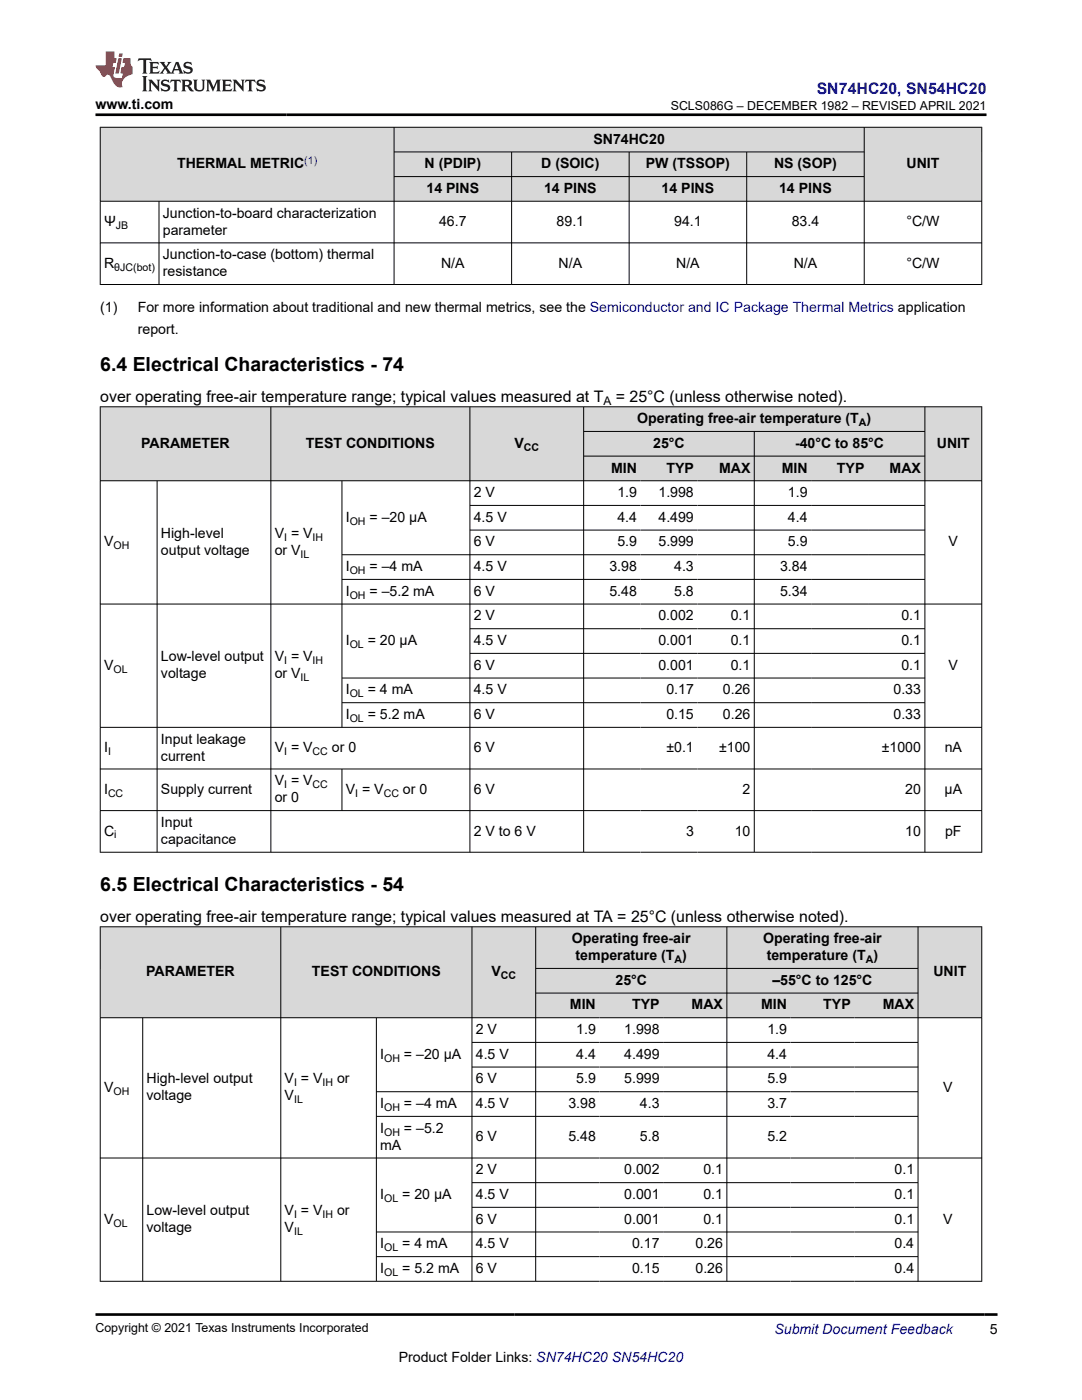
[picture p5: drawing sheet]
<svg xmlns="http://www.w3.org/2000/svg" width="216mm" height="279mm" viewBox="0 0 216 279" stroke-linecap="round" stroke-linejoin="round" font-family="sans-serif">
<g fill="#d8d8d8">
<path d="M20 25.4h175.9v4.9h-175.9z" fill-rule="evenodd"/>
<path d="M20.1 25.5h58.5v14.6h-58.5z" fill-rule="evenodd"/>
<path d="M78.7 25.5h93.7v4.8h-93.7z" fill-rule="evenodd"/>
<path d="M172.5 25.5h23.3v14.6h-23.3z" fill-rule="evenodd"/>
<path d="M78.7 30.4h23.3v4.8h-23.3z" fill-rule="evenodd"/>
<path d="M102.1 30.4h23.4v4.8h-23.4z" fill-rule="evenodd"/>
<path d="M125.6 30.4h23.3v4.8h-23.3z" fill-rule="evenodd"/>
<path d="M149.1 30.4h23.3v4.8h-23.3z" fill-rule="evenodd"/>
<path d="M78.7 35.3h23.3v4.8h-23.3z" fill-rule="evenodd"/>
<path d="M102.1 35.3h23.4v4.8h-23.4z" fill-rule="evenodd"/>
<path d="M125.6 35.3h23.3v4.8h-23.3z" fill-rule="evenodd"/>
<path d="M149.1 35.3h23.3v4.8h-23.3z" fill-rule="evenodd"/>
</g>
<g fill="none" stroke="#000" stroke-width=".2">
<path d="M19.9 25.4h176.1M20 25.3v31.5M78.6 25.3v31.5M78.6 30.3h93.9M78.6 35.2h93.9M102.1 30.3v26.5M125.5 30.3v26.5M149 30.3v26.5M172.4 25.3v31.5M195.9 25.3v31.5M19.9 40.2h176.1M19.9 48.5h176.1"/>
<path d="M19.9 56.8h176.1M31.7 40.2v16.6"/>
</g>
<g fill="#d8d8d8">
<path d="M20 81.2h175.9v4.9h-175.9z" fill-rule="evenodd"/>
<path d="M20.1 81.2h33.9v14.7h-33.9z" fill-rule="evenodd"/>
<path d="M54.1 81.2h39.6v14.7h-39.6z" fill-rule="evenodd"/>
<path d="M93.8 81.2h22.6v14.7h-22.6z" fill-rule="evenodd"/>
<path d="M116.5 81.2h68v4.8h-68z" fill-rule="evenodd"/>
<path d="M184.6 81.2h11.2v14.7h-11.2z" fill-rule="evenodd"/>
<path d="M116.5 86.2h33.9v4.8h-33.9z" fill-rule="evenodd"/>
<path d="M150.6 86.2h33.9v4.8h-33.9z" fill-rule="evenodd"/>
<path d="M116.5 91.1h11.3v4.8h-11.3z" fill-rule="evenodd"/>
<path d="M127.8 91.1h11.4v4.8h-11.4z" fill-rule="evenodd"/>
<path d="M139.2 91.1h11.2v4.8h-11.2z" fill-rule="evenodd"/>
<path d="M150.6 91.1h11.3v4.8h-11.3z" fill-rule="evenodd"/>
<path d="M161.9 91.1h11.3v4.8h-11.3z" fill-rule="evenodd"/>
<path d="M173.2 91.1h11.3v4.8h-11.3z" fill-rule="evenodd"/>
</g>
<g fill="none" stroke="#000" stroke-width=".2">
<path d="M19.9 81.2h176.1M19.9 95.9h176.1M20 81.1v89M31.3 95.9v74.2M54 81.1v89M68.2 95.9v49.3M93.8 81.1v89M116.5 81.1v89M116.5 86.1h68.1M116.5 91h68.1M150.5 86.1v84M184.6 81.1v89"/>
<path d="M195.9 81.1v89M68.2 115.6h116.4M93.8 100.9h90.8M93.8 105.8h90.8M184.6 110.7h-116.4M19.9 120.6h176.1M93.8 125.5h90.8M93.8 130.4h90.8M184.6 135.3h-116.4M19.9 145.2h176.1M19.9 153.5h176.1M68.2 140.2h116.4"/>
<path d="M68.2 153.5v8.3M19.9 161.8h176.1M19.9 170.1h176.1"/>
</g>
<g fill="#d8d8d8">
<path d="M20 185h175.9v8.3h-175.9z" fill-rule="evenodd"/>
<path d="M20.1 185h35.9v18.1h-35.9z" fill-rule="evenodd"/>
<path d="M56.1 185h38v18.1h-38z" fill-rule="evenodd"/>
<path d="M94.2 185h12.6v18.1h-12.6z" fill-rule="evenodd"/>
<path d="M107 185h38v8.2h-38z" fill-rule="evenodd"/>
<path d="M145.1 185h38v8.2h-38z" fill-rule="evenodd"/>
<path d="M183.2 185h12.6v18.1h-12.6z" fill-rule="evenodd"/>
<path d="M107 193.3h38v4.8h-38z" fill-rule="evenodd"/>
<path d="M145.1 193.3h38v4.8h-38z" fill-rule="evenodd"/>
<path d="M107 198.3h12.6v4.8h-12.6z" fill-rule="evenodd"/>
<path d="M119.6 198.3h12.7v4.8h-12.7z" fill-rule="evenodd"/>
<path d="M132.3 198.3h12.7v4.8h-12.7z" fill-rule="evenodd"/>
<path d="M145.1 198.3h12.7v4.8h-12.7z" fill-rule="evenodd"/>
<path d="M157.8 198.3h12.7v4.8h-12.7z" fill-rule="evenodd"/>
<path d="M170.5 198.3h12.6v4.8h-12.6z" fill-rule="evenodd"/>
</g>
<g fill="none" stroke="#000" stroke-width=".2">
<path d="M19.9 185h176.1M20 184.9v70.9M56 184.9v70.9M94.2 184.9v70.9M106.9 184.9v70.9M106.9 193.3h76.3M106.9 198.2h76.3M145 184.9v70.9M183.2 184.9v70.9M195.9 184.9v70.9M19.9 203.1h176.1M28.5 203.1v52.7"/>
<path d="M75.1 217.9h108.1M75.1 203.1v52.7M94.2 208h89M94.2 213h89M19.9 231.1h176.1M75.1 222.8h108.1M94.2 236h89M19.9 255.7h176.1M75.1 245.9h108.1M75.1 250.8h108.1M94.2 240.9h89"/>
</g>
<path d="M27.7 11.6l-.2 .6 .5-.2h.6v.1v2.2l-.2 .4h1l-.2-.4v-2.2v-.1h.5l.5 .2-.1-.6zM29.8 12.4l.2 .3v1.6l-.2 .4h1.9l.1-.6a1.08 1.08 0 0 1-1.3 .2v-.7h.6l.4 .2v-.7l-.4 .2h-.6v-.5l.2-.2a1 1 0 0 1 1 .3l-.1-.5zM31.8 12.4l1 1.1-1 1.2h.9l-.2-.2 .4-.8 .5 .8-.2 .2h1.6l-.2-.2 .1-.5h1l.1 .5-.1 .2h.9l-.2-.4-.8-1.9h-.5l-1 2.1-.8-1.1 .9-1h-.8l.2 .2-.5 .6-.3-.6 .1-.2zM35.2 12.8l.4 1h-.8zM36.8 12.5a.65 .65 0 0 0-.2 .7 .65 .65 0 0 0 .6 .5l.7 .1 .1 .3a.79 .79 0 0 1-.7 .4 .79 .79 0 0 1-.7-.5l.1 .7 .2-.1a.93 .93 0 0 0 1.1 0 .93 .93 0 0 0 .4-.9 1.46 1.46 0 0 0-1.2-.6l-.1-.3a1.09 1.09 0 0 1 1.2 .2l-.2-.6-.1 .1-.6-.2zM28.4 15.2l.2 .4v2.2l-.2 .4h1l-.2-.4v-2.2l.2-.4zM29.6 15.9l.2 .4v1.5l-.2 .4h.8l-.3-.4v-1.3l1.7 1.8v-2l.2-.4h-.8l.2 .2 .1 1.1-1.2-1.3zM32.3 16a.65 .65 0 0 0-.2 .8 .65 .65 0 0 0 .7 .4l.6 .2 .1 .2a.79 .79 0 0 1-.7 .4 .79 .79 0 0 1-.7-.5l.1 .7 .2-.1a.93 .93 0 0 0 1.1 .1 .93 .93 0 0 0 .4-1 1.46 1.46 0 0 0-1.2-.5l-.1-.4a1.09 1.09 0 0 1 1.2 .2l-.2-.6-.1 .1-.6-.1zM34.1 15.9l-.1 .6a.63 .63 0 0 1 .7-.3l.1 1.6-.3 .4h1l-.2-.4v-1.6a.66 .66 0 0 1 .8 .3l-.1-.6zM36.2 15.9l.2 .4v1.5l-.2 .4h.9l-.2-.2v-.7h.5l.1 .2a.79 .79 0 0 0 1.2 .6l-1-.9a.61 .61 0 0 0 .6-.6 .61 .61 0 0 0-.5-.7zM36.9 16.2h.2a.47 .47 0 0 1 .5 .1 .47 .47 0 0 1 .1 .5l-.2 .1-.6 .1zM38.5 15.9l.2 .2a2.27 2.27 0 0 0 .4 2 1.04 1.04 0 0 0 1.7-.7v-1.3l.2-.2h-.8l.2 .4v1.1a.6 .6 0 0 1-.6 .6 .6 .6 0 0 1-.6-.6v-1.1l.3-.4zM41.1 15.9l.2 .4v1.5l-.2 .4h.7l-.2-.4v-1.4l.9 1.9 .8-1.9v1.4l-.2 .4h1l-.3-.4v-1.5l.3-.4h-.8l-.7 1.5-.7-1.5zM44.3 15.9l.2 .4v1.5l-.2 .4h1.9l.1-.6a1.09 1.09 0 0 1-1.3 .2v-.7h.6l.4 .2v-.6l-.4 .2h-.6v-.6l.2-.1a1.01 1.01 0 0 1 1 .3l-.1-.6zM46.4 15.9l.3 .4v1.5l-.3 .4h.8l-.2-.4v-1.3l1.6 1.8v-2l.2-.4h-.7l.2 .2v1.1l-1.2-1.3zM49 15.9l-.1 .6a.63 .63 0 0 1 .8-.3v1.6l-.3 .4h1l-.2-.4v-1.6a.66 .66 0 0 1 .8 .3l-.1-.6zM51.4 16a.65 .65 0 0 0-.2 .8 .65 .65 0 0 0 .6 .4l.6 .2 .2 .2a.79 .79 0 0 1-.8 .4 .79 .79 0 0 1-.6-.5l.1 .7 .2-.1a.93 .93 0 0 0 1 .1 .93 .93 0 0 0 .5-1 1.46 1.46 0 0 0-1.3-.5l-.1-.4a1.09 1.09 0 0 1 1.3 .2l-.2-.6-.2 .1-.5-.1z" fill="#231f20"/>
<path d="M21.1 10.3v2.7h-2v.4l.9 1a.95 .95 0 0 0 .9 .9 .59 .59 0 0 1 .6-.4 .59 .59 0 0 1 .5 .3l.4 .8a1.59 1.59 0 0 0 2.1 1.4 1.61 1.61 0 0 1 1-2.3l1-.3-.1-1.5a1.59 1.59 0 0 1-.4-1.7h-1.4l-.2 .9h.5l-.1 .9h-.5l-.2 .9v.3l.4 .1-.2 .9h-.6a.73 .73 0 0 1-1.1-.7l.3-1.5h-.5l.2-.9h.5l.2-.9h-.5v-1.3zM23.6 11.6l-.6 3.1h.7l.6-3.1zM23.8 10.7l-.1 .6h.7l.1-.6z" fill="#ed1c24"/>
<path d="M19.1 22.9h177.8M19.1 262.3h180" fill="none" stroke="#000" stroke-width=".53"/>
<g font-size="3.9">
<text x="20" y="74">6.4 Electrical Characteristics - 74</text>
<text x="20" y="177.8">6.5 Electrical Characteristics - 54</text>
</g>
<text font-size="3.2" fill="#00f" x="163" y="18.7">SN74HC20, SN54HC20</text>
<g font-size="3.2">
<text x="20" y="80.1">over operating free-air temperature range; typical values measured at T</text>
<text x="122.9" y="80.1">= 25°C (unless otherwise noted).</text>
<text x="20" y="183.9">over operating free-air temperature range; typical values measured at TA = 25°C (unless otherwise noted).</text>
</g>
<g font-size="2.8">
<text x="19.1" y="21.8">www.ti.com</text>
<text x="118.4" y="28.7">SN74HC20</text>
<text x="35.3" y="33.6">THERMAL METRIC</text>
<text x="84.7" y="33.6">N (PDIP)</text>
<text x="108" y="33.6">D (SOIC)</text>
<text x="128.9" y="33.6">PW (TSSOP)</text>
<text x="154.4" y="33.6">NS (SOP)</text>
<text x="180.9" y="33.6">UNIT</text>
<text x="85.1" y="38.5">14 PINS</text>
<text x="108.6" y="38.5">14 PINS</text>
<text x="132" y="38.5">14 PINS</text>
<text x="155.5" y="38.5">14 PINS</text>
<text x="20.8" y="45.1">Ψ</text>
<text x="32.5" y="43.4">Junction-to-board characterization</text>
<text x="32.5" y="46.8">parameter</text>
<text x="87.6" y="45.1">46.7</text>
<text x="111.1" y="45.1">89.1</text>
<text x="134.5" y="45.1">94.1</text>
<text x="158" y="45.1">83.4</text>
<text x="180.9" y="45.1">°C/W</text>
<text x="20.8" y="53.4">R</text>
<text x="32.5" y="51.7">Junction-to-case (bottom) thermal</text>
<text x="88" y="53.4">N/A</text>
<text x="111.5" y="53.4">N/A</text>
<text x="134.9" y="53.4">N/A</text>
<text x="158.4" y="53.4">N/A</text>
<text x="180.9" y="53.4">°C/W</text>
<text x="32.5" y="55.1">resistance</text>
<text x="20" y="62.4">(1)</text>
<text x="27.5" y="62.4">For more information about traditional and new thermal metrics, see the Semiconductor and IC Package Thermal Metrics application</text>
<text x="27.5" y="66.6">report.</text>
<text x="28.2" y="89.4">PARAMETER</text>
<text x="61" y="89.4">TEST CONDITIONS</text>
<text x="102.6" y="89.4">V</text>
<text x="127.2" y="84.5">Operating free-air temperature (T )</text>
<text x="130.3" y="89.4">25°C</text>
<text x="158.6" y="89.4">-40°C to 85°C</text>
<text x="186.9" y="89.4">UNIT</text>
<text x="121.9" y="94.3">MIN</text>
<text x="133" y="94.3">TYP</text>
<text x="143.5" y="94.3">MAX</text>
<text x="156" y="94.3">MIN</text>
<text x="167" y="94.3">TYP</text>
<text x="177.5" y="94.3">MAX</text>
<text x="94.5" y="99.2">2 V</text>
<text x="123.2" y="99.2">1.9</text>
<text x="131.4" y="99.2">1.998</text>
<text x="157.2" y="99.2">1.9</text>
<text x="32.1" y="107.4">High-level</text>
<text x="54.8" y="107.4">V = V</text>
<text x="69" y="104.1">I</text>
<text x="73.7" y="104.1">= –20 µA</text>
<text x="94.5" y="104.1">4.5 V</text>
<text x="123.2" y="104.1">4.4</text>
<text x="131.4" y="104.1">4.499</text>
<text x="157.2" y="104.1">4.4</text>
<text x="20.8" y="109.1">V</text>
<text x="32.1" y="110.8">output voltage</text>
<text x="54.8" y="110.8">or V</text>
<text x="69" y="114">I</text>
<text x="73.7" y="114">= –4 mA</text>
<text x="94.5" y="109.1">6 V</text>
<text x="94.5" y="114">4.5 V</text>
<text x="121.6" y="114">3.98</text>
<text x="123.2" y="109.1">5.9</text>
<text x="131.4" y="109.1">5.999</text>
<text x="134.5" y="114">4.3</text>
<text x="155.7" y="114">3.84</text>
<text x="157.2" y="109.1">5.9</text>
<text x="189.3" y="109.1">V</text>
<text x="69" y="118.9">I</text>
<text x="73.7" y="118.9">= –5.2 mA</text>
<text x="94.5" y="118.9">6 V</text>
<text x="121.6" y="118.9">5.48</text>
<text x="134.5" y="118.9">5.8</text>
<text x="155.7" y="118.9">5.34</text>
<text x="94.5" y="123.8">2 V</text>
<text x="131.4" y="123.8">0.002</text>
<text x="145.8" y="123.8">0.1</text>
<text x="179.9" y="123.8">0.1</text>
<text x="32.1" y="132">Low-level output</text>
<text x="54.8" y="132">V = V</text>
<text x="69" y="128.7">I</text>
<text x="73.4" y="128.7">= 20 µA</text>
<text x="94.5" y="128.7">4.5 V</text>
<text x="131.4" y="128.7">0.001</text>
<text x="145.8" y="128.7">0.1</text>
<text x="179.9" y="128.7">0.1</text>
<text x="20.8" y="133.7">V</text>
<text x="32.1" y="135.4">voltage</text>
<text x="54.8" y="135.4">or V</text>
<text x="94.5" y="133.7">6 V</text>
<text x="131.4" y="133.7">0.001</text>
<text x="145.8" y="133.7">0.1</text>
<text x="179.9" y="133.7">0.1</text>
<text x="189.3" y="133.7">V</text>
<text x="69" y="143.5">I</text>
<text x="69" y="138.6">I</text>
<text x="73.4" y="138.6">= 4 mA</text>
<text x="73.4" y="143.5">= 5.2 mA</text>
<text x="94.5" y="143.5">6 V</text>
<text x="94.5" y="138.6">4.5 V</text>
<text x="133" y="143.5">0.15</text>
<text x="133" y="138.6">0.17</text>
<text x="144.2" y="143.5">0.26</text>
<text x="144.2" y="138.6">0.26</text>
<text x="178.3" y="143.5">0.33</text>
<text x="178.3" y="138.6">0.33</text>
<text x="32.1" y="148.4">Input leakage</text>
<text x="20.8" y="150.1">I</text>
<text x="32.1" y="151.8">current</text>
<text x="54.8" y="150.1">V = V</text>
<text x="66.2" y="150.1">or 0</text>
<text x="94.5" y="150.1">6 V</text>
<text x="133" y="150.1">±0.1</text>
<text x="143.5" y="150.1">±100</text>
<text x="176" y="150.1">±1000</text>
<text x="188.5" y="150.1">nA</text>
<text x="20.8" y="158.4">I</text>
<text x="32.1" y="158.4">Supply current</text>
<text x="54.8" y="156.7">V = V</text>
<text x="54.8" y="160.1">or 0</text>
<text x="69" y="158.4">V = V</text>
<text x="80.4" y="158.4">or 0</text>
<text x="94.5" y="158.4">6 V</text>
<text x="148.2" y="158.4">2</text>
<text x="180.6" y="158.4">20</text>
<text x="188.5" y="158.4">µA</text>
<text x="20.8" y="166.7">C</text>
<text x="32.1" y="165">Input</text>
<text x="94.5" y="166.7">2 V to 6 V</text>
<text x="136.9" y="166.7">3</text>
<text x="146.6" y="166.7">10</text>
<text x="180.6" y="166.7">10</text>
<text x="188.6" y="166.7">pF</text>
<text x="32.1" y="168.4">capacitance</text>
<text x="114.1" y="188.2">Operating free-air</text>
<text x="114.8" y="191.6">temperature (T )</text>
<text x="152.3" y="188.2">Operating free-air</text>
<text x="153" y="191.6">temperature (T )</text>
<text x="29.2" y="194.8">PARAMETER</text>
<text x="62.2" y="194.8">TEST CONDITIONS</text>
<text x="98.1" y="194.8">V</text>
<text x="122.8" y="196.5">25°C</text>
<text x="154.1" y="196.5">–55°C to 125°C</text>
<text x="186.3" y="194.8">UNIT</text>
<text x="113.7" y="201.5">MIN</text>
<text x="126.1" y="201.5">TYP</text>
<text x="138" y="201.5">MAX</text>
<text x="151.9" y="201.5">MIN</text>
<text x="164.3" y="201.5">TYP</text>
<text x="176.1" y="201.5">MAX</text>
<text x="94.9" y="206.4">2 V</text>
<text x="115" y="206.4">1.9</text>
<text x="124.6" y="206.4">1.998</text>
<text x="153.1" y="206.4">1.9</text>
<text x="75.9" y="211.3">I</text>
<text x="80.6" y="211.3">= –20 µA</text>
<text x="94.9" y="211.3">4.5 V</text>
<text x="115" y="211.3">4.4</text>
<text x="124.6" y="211.3">4.499</text>
<text x="153.1" y="211.3">4.4</text>
<text x="20.8" y="217.9">V</text>
<text x="29.2" y="216.2">High-level output</text>
<text x="29.2" y="219.6">voltage</text>
<text x="56.8" y="219.6">V</text>
<text x="56.8" y="216.2">V = V</text>
<text x="67.3" y="216.2">or</text>
<text x="75.9" y="221.1">I</text>
<text x="80.6" y="221.1">= –4 mA</text>
<text x="94.9" y="216.2">6 V</text>
<text x="94.9" y="221.1">4.5 V</text>
<text x="113.4" y="221.1">3.98</text>
<text x="115" y="216.2">5.9</text>
<text x="124.6" y="216.2">5.999</text>
<text x="127.7" y="221.1">4.3</text>
<text x="153.1" y="216.2">5.9</text>
<text x="153.1" y="221.1">3.7</text>
<text x="188.2" y="217.9">V</text>
<text x="75.9" y="226.1">I</text>
<text x="80.6" y="226.1">= –5.2</text>
<text x="94.9" y="227.8">6 V</text>
<text x="113.4" y="227.8">5.48</text>
<text x="127.7" y="227.8">5.8</text>
<text x="153.1" y="227.8">5.2</text>
<text x="75.9" y="229.5">mA</text>
<text x="75.9" y="239.3">I</text>
<text x="80.3" y="239.3">= 20 µA</text>
<text x="94.9" y="234.4">2 V</text>
<text x="94.9" y="239.3">4.5 V</text>
<text x="124.6" y="234.4">0.002</text>
<text x="124.6" y="239.3">0.001</text>
<text x="140.3" y="234.4">0.1</text>
<text x="140.3" y="239.3">0.1</text>
<text x="178.5" y="234.4">0.1</text>
<text x="178.5" y="239.3">0.1</text>
<text x="20.8" y="244.2">V</text>
<text x="29.2" y="242.5">Low-level output</text>
<text x="29.2" y="245.9">voltage</text>
<text x="56.8" y="242.5">V = V</text>
<text x="56.8" y="245.9">V</text>
<text x="67.3" y="242.5">or</text>
<text x="94.9" y="244.2">6 V</text>
<text x="124.6" y="244.2">0.001</text>
<text x="140.3" y="244.2">0.1</text>
<text x="178.5" y="244.2">0.1</text>
<text x="188.2" y="244.2">V</text>
<text x="75.9" y="249.1">I</text>
<text x="80.3" y="249.1">= 4 mA</text>
<text x="94.9" y="249.1">4.5 V</text>
<text x="126.1" y="249.1">0.17</text>
<text x="138.8" y="249.1">0.26</text>
<text x="178.5" y="249.1">0.4</text>
<text x="75.9" y="254.1">I</text>
<text x="80.3" y="254.1">= 5.2 mA</text>
<text x="94.9" y="254.1">6 V</text>
<text x="126.1" y="254.1">0.15</text>
<text x="138.8" y="254.1">0.26</text>
<text x="178.5" y="254.1">0.4</text>
<text x="197.5" y="266.1">5</text>
<text x="79.6" y="271.7">Product Folder Links: SN74HC20 SN54HC20</text>
</g>
<text font-size="2.8" fill="#00f" x="154.5" y="266.2">Submit Document Feedback</text>
<g font-size="2.5">
<text x="133.8" y="21.9">SCLS086G – DECEMBER 1982 – REVISED APRIL 2021</text>
<text x="19.1" y="265.9">Copyright © 2021 Texas Instruments Incorporated</text>
</g>
<text font-size="2.4" x="120.4" y="80.8">A</text>
<text font-size="2.1" fill="#00f" x="60.7" y="32.7">(1)</text>
<g font-size="2.1">
<text x="23.1" y="45.7">JB</text>
<text x="22.8" y="54">θJC(bot)</text>
<text x="104.5" y="89.9">CC</text>
<text x="171.4" y="85">A</text>
<text x="56.7" y="107.9">I</text>
<text x="62.4" y="107.9">IH</text>
<text x="69.8" y="104.7">OH</text>
<text x="22.7" y="109.6">OH</text>
<text x="60" y="111.3">IL</text>
<text x="69.8" y="114.5">OH</text>
<text x="69.8" y="119.5">OH</text>
<text x="69.8" y="129.3">OL</text>
<text x="22.7" y="134.2">OL</text>
<text x="56.7" y="132.5">I</text>
<text x="60" y="135.9">IL</text>
<text x="62.4" y="132.5">IH</text>
<text x="69.8" y="139.2">OL</text>
<text x="69.8" y="144.1">OL</text>
<text x="21.6" y="150.7">I</text>
<text x="56.7" y="150.7">I</text>
<text x="62.4" y="150.7">CC</text>
<text x="21.6" y="159">CC</text>
<text x="56.7" y="157.3">I</text>
<text x="62.4" y="157.3">CC</text>
<text x="70.9" y="159">I</text>
<text x="76.6" y="159">CC</text>
<text x="22.8" y="167.3">i</text>
<text x="99.9" y="195.4">CC</text>
<text x="134.6" y="192.2">A</text>
<text x="172.8" y="192.2">A</text>
<text x="76.7" y="211.9">OH</text>
<text x="22.7" y="218.5">OH</text>
<text x="58.7" y="220.2">IL</text>
<text x="58.7" y="216.8">I</text>
<text x="64.4" y="216.8">IH</text>
<text x="76.7" y="221.7">OH</text>
<text x="76.7" y="226.6">OH</text>
<text x="76.7" y="239.9">OL</text>
<text x="22.6" y="244.8">OL</text>
<text x="58.7" y="243.1">I</text>
<text x="64.4" y="243.1">IH</text>
<text x="58.7" y="246.5">IL</text>
<text x="76.7" y="249.7">OL</text>
<text x="76.7" y="254.6">OL</text>
</g>
</svg>
